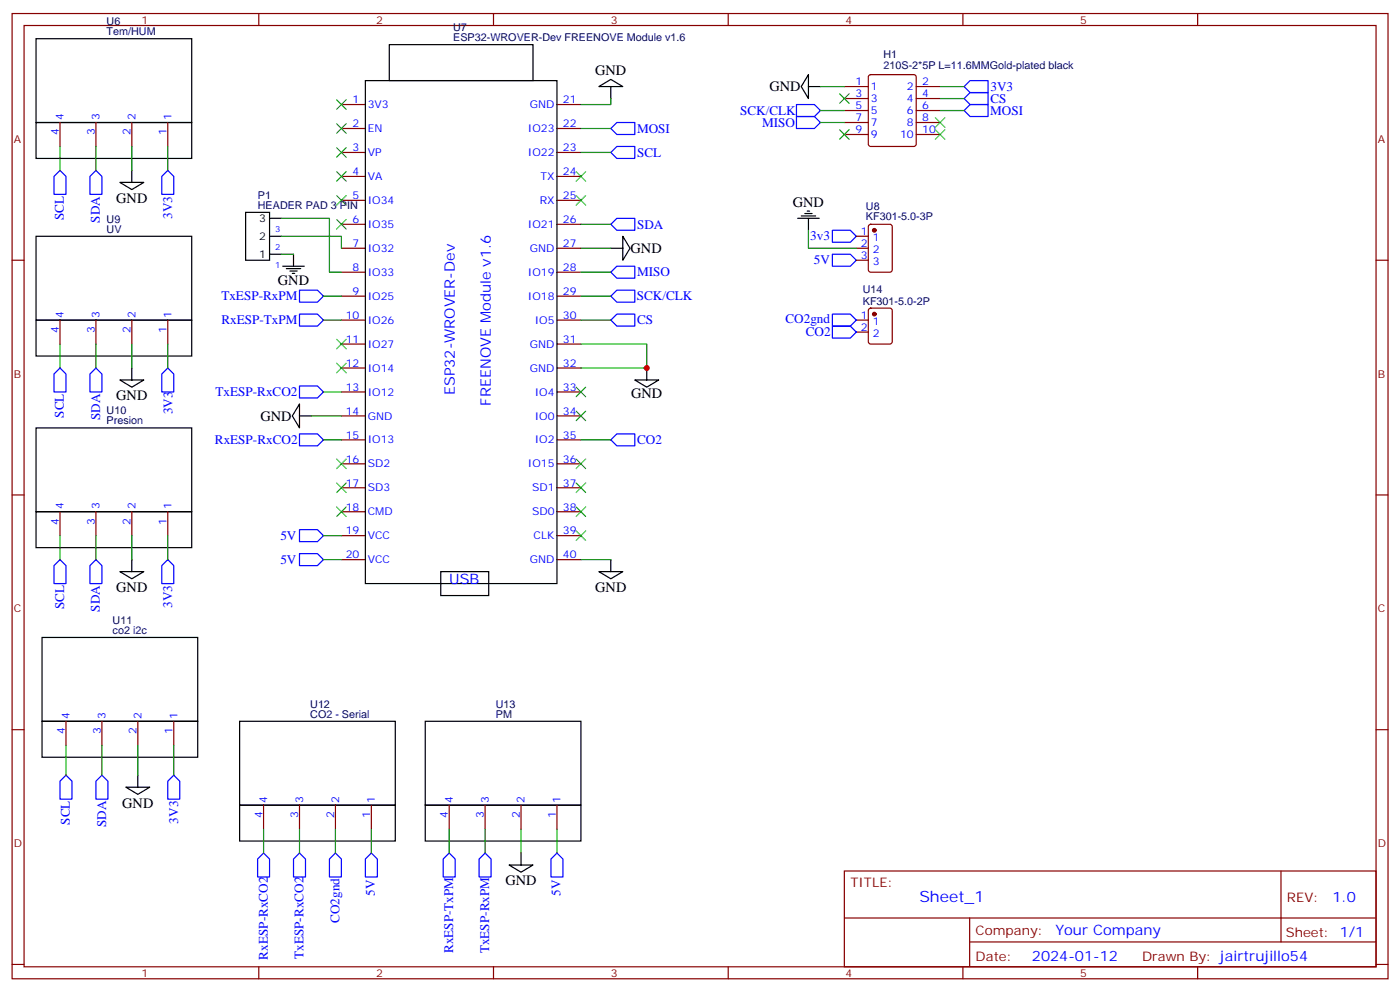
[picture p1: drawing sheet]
<svg xmlns="http://www.w3.org/2000/svg" width="412mm" height="292mm" viewBox="0 0 412 292" stroke-linecap="round" stroke-linejoin="round" font-family="sans-serif">
<g fill="none" stroke="#870000" stroke-width=".35">
<path d="M3.6 4h405.3v284.3h-405.3zM7.1 7.5h398.3v277.3h-398.3zM76.2 4v3.5M145.4 4v3.5M214.5 4v3.5M283.7 4v3.5M352.8 4v3.5M17.7 36.1v7M28.3 36.1v7M38.8 36.1v7M49.4 36.1v7M100.6 30.8h7"/>
<path d="M100.6 37.9h7M164.1 30.8h7M164.1 37.9h7M248.7 25.5h7.1M248.7 29h7.1M248.7 32.6h7.1M248.7 36.1h7.1M248.7 39.6h7.1M256 22.2l.5-.2h12.7l.7 .4v20l-.5 .7h-12.9l-.6-.4-.1-20zM269.9 25.5h7.1M269.9 29h7.1M269.9 32.6h7.1"/>
<path d="M269.9 36.1h7.1M269.9 39.6h7.1M100.6 44.9h7M100.6 52h7M100.6 59h7M164.1 44.9h7M164.1 52h7M164.1 59h7M3.6 76.7h3.5M100.6 73.1h7M100.6 66.1h7M164.1 73.1h7"/>
<path d="M164.1 66.1h7M252.3 76.7h3.5M252.3 69.6h3.5M252.3 73.1h3.5M256 66.3l.5-.2h5.6l.7 .4 .1 13-.5 .6-5.9 .1-.6-.5-.1-12.9zM405.4 76.7h3.5M17.7 94.3v7.1M28.3 94.3v7.1M38.8 94.3v7.1M49.4 94.3v7.1M100.6 94.3h7M100.6 80.2h7"/>
<path d="M100.6 87.2h7M164.1 94.3h7M164.1 80.2h7M164.1 87.2h7M252.3 94.3h3.5M252.3 97.8h3.5M256 91l.5-.2h5.6l.7 .4 .1 9.4-.5 .7-5.9 .1-.6-.5-.1-9.4zM100.6 101.4h7M100.6 108.4h7M100.6 115.5h7M164.1 101.4h7M164.1 108.4h7"/>
<path d="M164.1 115.5h7M100.6 122.5h7M100.6 129.6h7M100.6 136.6h7M164.1 122.5h7M164.1 129.6h7M164.1 136.6h7M3.6 145.8h3.5M17.7 150.7v7.1M28.3 150.7v7.1M38.8 150.7v7.1M49.4 150.7v7.1"/>
<path d="M100.6 143.7h7M100.6 150.7h7M100.6 157.8h7M164.1 143.7h7M164.1 150.7h7M164.1 157.8h7M405.4 145.8h3.5M100.6 164.9h7M164.1 164.9h7M3.6 214.9h3.5M19.4 212.5v7M30 212.5v7"/>
<path d="M40.6 212.5v7M51.2 212.5v7M405.4 214.9h3.5M77.6 237.2v7M88.2 237.2v7M98.8 237.2v7M109.4 237.2v7M132.3 237.2v7M142.9 237.2v7M153.5 237.2v7M164.1 237.2v7M248.7 256.6h156.7v28.2h-156.7z"/>
<path d="M377.4 256.6v20.9M248.8 270.4h156.4M285.7 277.5h119.5M285.7 270.4v14.1M3.6 284.1h3.5M76.2 284.8v3.5M145.4 284.8v3.5M214.5 284.8v3.5M283.7 284.8v3.5M352.8 284.8v3.5M405.4 284.1h3.5"/>
</g>
<g fill="#870000" stroke="#870000" stroke-width=".35">
<circle cx="257.6" cy="92.5" r=".53"/>
<circle cx="257.6" cy="67.8" r=".53"/>
</g>
<g fill="none" stroke="#00f" stroke-width=".35">
<path d="M181.7 36.1h5.3v3.5h-5.3l-1.7-1.7zM234.6 34.3h5.3l1.8 1.8-1.8 1.8h-5.3zM234.6 30.8h5.3l1.8 1.8-1.8 1.7h-5.3zM284 25.5l1.8-1.8h5.3v3.6h-5.3zM284 32.6l1.8-1.8h5.3v3.5h-5.3zM284 29l1.8-1.7h5.3v3.5h-5.3zM15.9 52l1.8-1.8 1.7 1.8v5.3h-3.5zM28.3 50.2l1.7 1.8v5.3h-3.5v-5.3zM49.4 50.2l1.8 1.8v5.3h-3.5v-5.3zM181.7 43.1h5.3v3.6h-5.3l-1.7-1.8zM181.7 64.3h5.3v3.5h-5.3l-1.7-1.7zM181.7 78.4h5.3v3.6h-5.3l-1.7-1.8z"/>
<path d="M245.2 67.8h5.3l1.8 1.8-1.8 1.8h-5.3zM245.2 74.9h5.3l1.8 1.8-1.8 1.7h-5.3zM88.2 92.5h5.3l1.8 1.8-1.8 1.8h-5.3zM88.2 85.5h5.3l1.8 1.7-1.8 1.8h-5.3zM181.7 85.5h5.3v3.5h-5.3l-1.7-1.8zM181.7 92.5h5.3v3.6h-5.3l-1.7-1.8zM245.2 96.1h5.3l1.8 1.7-1.8 1.8h-5.3zM245.2 92.5h5.3l1.8 1.8-1.8 1.8h-5.3zM15.9 110.2l1.8-1.8 1.7 1.8v5.3h-3.5zM28.3 108.4l1.7 1.8v5.3h-3.5v-5.3zM49.4 108.4l1.8 1.8v5.3h-3.5v-5.3zM88.2 113.7h5.3l1.8 1.8-1.8 1.7h-5.3z"/>
<path d="M88.2 127.8h5.3l1.8 1.8-1.8 1.7h-5.3zM181.7 127.8h5.3v3.5h-5.3l-1.7-1.7zM88.2 156h5.3l1.8 1.8-1.8 1.8h-5.3zM17.7 164.9l1.7 1.7v5.3h-3.5v-5.3zM28.3 164.9l1.7 1.7v5.3h-3.5v-5.3zM49.4 164.9l1.8 1.7v5.3h-3.5v-5.3zM88.2 163.1h5.3l1.8 1.8-1.8 1.7h-5.3zM19.4 228.4l1.8 1.7v5.3h-3.5v-5.3zM30 228.4l1.8 1.7v5.3h-3.5v-5.3zM51.2 228.4l1.8 1.7v5.3h-3.6v-5.3zM77.6 251.3l1.8 1.7v5.3h-3.5v-5.3zM88.2 251.3l1.8 1.7v5.3h-3.5v-5.3z"/>
<path d="M98.8 251.3l1.8 1.7v5.3h-3.6v-5.3zM109.4 251.3l1.8 1.7v5.3h-3.6v-5.3zM132.3 251.3l1.8 1.7v5.3h-3.5v-5.3zM142.9 251.3l1.8 1.7v5.3h-3.6v-5.3zM164.1 251.3l1.7 1.7v5.3h-3.5v-5.3z"/>
</g>
<g fill="none" stroke="#000" stroke-width=".35">
<path d="M10.6 11.4h45.9v24.7h-45.9zM114.7 13.2h42.3v10.5h-42.3zM10.6 36.1h45.9v10.6h-45.9zM107.6 23.7h56.5v148.2h-56.5zM176.4 25.5l3.6-2.1 3.5 2.1zM180 25.5v3.5M238.2 22v7l-2.2-3.5zM238.2 25.5h3.5M35.3 53.7h7.1l-3.6 2.1zM38.8 50.2v3.5M10.6 69.6h45.9v24.7h-45.9zM72.4 62.5h7v14.2h-7z"/>
<path d="M79.4 64.3h3.5M79.4 74.9h3.5M79.4 69.6h3.5M83.3 78.4h6.3M84.3 79.1h4.3M85.4 79.8h2.1M86.5 74.9v3.5M180 73.1h3.5M183.5 69.6l2.1 3.5-2.1 3.6zM235 64.3h6.3M236 63.6h4.3M237.1 62.9h2.1"/>
<path d="M237.8 62.2h.7M238.2 64.3v3.5M10.6 94.3h45.9v10.6h-45.9zM86.1 80.5h.7M35.3 111.9h7.1l-3.6 2.2zM38.8 108.4v3.5M88.2 119v7l-2.1-3.5zM187 111.9h7.1l-3.6 2.2zM190.5 108.4v3.5M10.6 126h45.9v24.7h-45.9zM88.2 122.5h3.6M10.6 150.7h45.9v10.6h-45.9z"/>
<path d="M35.3 168.4h7.1l-3.6 2.1zM38.8 164.9v3.5M129.9 168.4h14.1v7h-14.1zM176.4 168.4h7.1l-3.5 2.1zM180 164.9v3.5M12.4 187.8h45.8v24.7h-45.8zM12.4 212.5h45.8v10.6h-45.8zM70.6 212.5h45.9v24.7h-45.9zM125.3 212.5h45.8v24.7h-45.8zM37.1 231.9h7l-3.5 2.1zM40.6 228.4v3.5M70.6 237.2h45.9v10.6h-45.9z"/>
<path d="M125.3 237.2h45.8v10.6h-45.8zM150 254.8h7l-3.5 2.1zM153.5 251.3v3.5"/>
</g>
<g fill="none" stroke="#008700" stroke-width=".35">
<path d="M171.1 37.9h8.9M180 29v1.8h-8.9M241.7 25.5h7M241.7 32.6h7M241.7 36.1h7M277 25.5h7M277 29h7M277 32.6h7M17.7 43.1v7.1M28.3 43.1v7.1M38.8 43.1v7.1M49.4 43.1v7.1"/>
<path d="M171.1 44.9h8.9M82.9 69.6h17.7v3.5M82.9 64.3h14.1v15.9h3.6M82.9 74.9h3.6M171.1 66.1h8.9M171.1 73.1h8.9M238.2 67.8v5.3h14.1M95.3 87.2h5.3M95.3 94.3h5.3M171.1 87.2h8.9M171.1 94.3h8.9M171.1 80.2h8.9"/>
<path d="M17.7 101.4v7M28.3 101.4v7M38.8 101.4v7M49.4 101.4v7M95.3 115.5h5.3M171.1 101.4h19.4v7h-19.4M91.8 122.5h8.8M95.3 129.6h5.3M171.1 129.6h8.9M17.7 157.8v7.1M28.3 157.8v7.1M38.8 157.8v7.1"/>
<path d="M49.4 157.8v7.1M95.3 157.8h5.3M95.3 164.9h5.3M171.1 164.9h8.9M19.4 219.5v8.9M30 219.5v8.9M40.6 219.5v8.9M51.2 219.5v8.9M77.6 244.2v7.1M88.2 244.2v7.1M98.8 244.2v7.1M109.4 244.2v7.1"/>
<path d="M132.3 244.2v7.1M142.9 244.2v7.1M153.5 244.2v7.1M164.1 244.2v7.1"/>
</g>
<g fill="none" stroke="#3c3" stroke-width=".35">
<path d="M99.2 29.4l2.8 2.8M99.2 36.4l2.8 2.9M102 29.4l-2.8 2.8M102 36.4l-2.8 2.9M247.3 27.6l2.9 2.8M247.3 38.2l2.9 2.8M250.2 27.6l-2.9 2.8M250.2 38.2l-2.9 2.8M275.6 34.7l2.8 2.8M275.6 38.2l2.8 2.8M278.4 34.7l-2.8 2.8M278.4 38.2l-2.8 2.8"/>
<path d="M99.2 43.5l2.8 2.8M99.2 50.6l2.8 2.8M99.2 57.6l2.8 2.8M102 43.5l-2.8 2.8M102 50.6l-2.8 2.8M102 57.6l-2.8 2.8M169.7 50.6l2.8 2.8M169.7 57.6l2.8 2.8M172.5 50.6l-2.8 2.8M172.5 57.6l-2.8 2.8M99.2 64.7l2.8 2.8M102 64.7l-2.8 2.8"/>
<path d="M99.2 99.9l2.8 2.9M102 99.9l-2.8 2.9M99.2 107l2.8 2.8M102 107l-2.8 2.8M169.7 114.1l2.8 2.8M172.5 114.1l-2.8 2.8M99.2 135.2l2.8 2.8M102 135.2l-2.8 2.8M169.7 135.2l2.8 2.8M169.7 121.1l2.8 2.8M172.5 135.2l-2.8 2.8M172.5 121.1l-2.8 2.8"/>
<path d="M99.2 149.3l2.8 2.9M99.2 142.3l2.8 2.8M102 149.3l-2.8 2.9M102 142.3l-2.8 2.8M169.7 156.4l2.8 2.8M169.7 149.3l2.8 2.9M169.7 142.3l2.8 2.8M172.5 156.4l-2.8 2.8M172.5 149.3l-2.8 2.9M172.5 142.3l-2.8 2.8"/>
</g>
<circle cx="190.5" cy="108.4" r=".88" fill="#c00"/>
<text font-size="4.6" fill="#00f" x="270.8" y="265.6">Sheet_1</text>
<g font-size="4.2">
<text x="175.3" y="22.2">GND</text>
<text x="226.7" y="26.9">GND</text>
<text x="34.3" y="59.7">GND</text>
<text x="233.6" y="61.1">GND</text>
<text x="185.8" y="74.5">GND</text>
<text x="81.9" y="84.1">GND</text>
<text x="34.3" y="117.9">GND</text>
<text x="185.9" y="117.2">GND</text>
<text x="76.8" y="124">GND</text>
<text x="34.3" y="174.4">GND</text>
<text x="175.4" y="174.4">GND</text>
<text x="36" y="237.9">GND</text>
<text x="148.9" y="260.8">GND</text>
</g>
<g font-size="4.2" fill="#00f">
<text x="134" y="116.4" transform="rotate(-90 134 116.4)">ESP32-WROVER-Dev</text>
<text x="144.6" y="119.5" transform="rotate(-90 144.6 119.5)">FREENOVE Module v1.6</text>
<text x="132.3" y="171.9">USB</text>
<text x="392.5" y="265.8">1.0</text>
<text x="310.9" y="275.4">Your Company</text>
<text x="304" y="283.2">2024-01-12</text>
</g>
<g font-size="3.9" fill="#00f">
<text x="291.8" y="26.7">3V3</text>
<text x="218" y="33.8">SCK/CLK</text>
<text x="291.7" y="33.9">MOSI</text>
<text x="291.8" y="30.2">CS</text>
<text x="187.7" y="39.2">MOSI</text>
<text x="224.5" y="37.5">MISO</text>
<text x="187.7" y="46.3">SCL</text>
<text x="18.8" y="64.8" transform="rotate(-90 18.8 64.8)">SCL</text>
<text x="29.4" y="65.6" transform="rotate(-90 29.4 65.6)">SDA</text>
<text x="50.7" y="64.4" transform="rotate(-90 50.7 64.4)">3V3</text>
<text x="187.7" y="67.4">SDA</text>
<text x="238.7" y="70.8">3v3</text>
<text x="239.8" y="77.9">5V</text>
<text x="187.7" y="81.4">MISO</text>
<text x="65.2" y="88.5">TxESP-RxPM</text>
<text x="187.6" y="88.4">SCK/CLK</text>
<text x="65.2" y="95.5">RxESP-TxPM</text>
<text x="187.7" y="95.5">CS</text>
<text x="231.4" y="95.3">CO2gnd</text>
<text x="237.4" y="98.9">CO2</text>
<text x="63.5" y="116.7">TxESP-RxCO2</text>
<text x="18.8" y="123" transform="rotate(-90 18.8 123)">SCL</text>
<text x="29.5" y="123.7" transform="rotate(-90 29.5 123.7)">SDA</text>
<text x="50.8" y="122.1" transform="rotate(-90 50.8 122.1)">3V3</text>
<text x="63.3" y="130.8">RxESP-RxCO2</text>
<text x="187.7" y="130.8">CO2</text>
<text x="82.6" y="158.9">5V</text>
<text x="82.6" y="166">5V</text>
<text x="18.9" y="179.5" transform="rotate(-90 18.9 179.5)">SCL</text>
<text x="50.7" y="179.1" transform="rotate(-90 50.7 179.1)">3V3</text>
<text x="29.4" y="180.2" transform="rotate(-90 29.4 180.2)">SDA</text>
<text x="20.6" y="243" transform="rotate(-90 20.6 243)">SCL</text>
<text x="31.3" y="243.6" transform="rotate(-90 31.3 243.6)">SDA</text>
<text x="52.5" y="242.6" transform="rotate(-90 52.5 242.6)">3V3</text>
<text x="110.4" y="264" transform="rotate(-90 110.4 264)">5V</text>
<text x="165.1" y="264" transform="rotate(-90 165.1 264)">5V</text>
<text x="100" y="271.9" transform="rotate(-90 100 271.9)">CO2gnd</text>
<text x="133.5" y="280.8" transform="rotate(-90 133.5 280.8)">RxESP-TxPM</text>
<text x="144.1" y="280.8" transform="rotate(-90 144.1 280.8)">TxESP-RxPM</text>
<text x="78.9" y="282.7" transform="rotate(-90 78.9 282.7)">RxESP-RxCO2</text>
<text x="89.4" y="282.5" transform="rotate(-90 89.4 282.5)">TxESP-RxCO2</text>
</g>
<g font-size="3.9" fill="#800">
<text x="250.5" y="261.2">TITLE:</text>
<text x="379.1" y="265.8">REV:</text>
<text x="287.4" y="275.4">Company:</text>
<text x="378.8" y="276">Sheet: 1/1</text>
<text x="287.4" y="283">Date:</text>
<text x="336.5" y="283.1">Drawn By: jairtrujillo54</text>
</g>
<g font-size="3.2" fill="#000080">
<text x="31.4" y="10.3">Tem/HUM</text>
<text x="31.4" y="7.4">U6</text>
<text x="133.5" y="9.1">U7</text>
<text x="133.5" y="12.1">ESP32-WROVER-Dev FREENOVE Module v1.6</text>
<text x="260.3" y="17">H1</text>
<text x="260.3" y="20.4">210S-2*5P L=11.6MMGold-plated black</text>
<text x="76" y="58.6">P1</text>
<text x="31.4" y="65.6">U9</text>
<text x="76" y="61.5">HEADER PAD 3 PIN</text>
<text x="255.1" y="64.9">KF301-5.0-3P</text>
<text x="255.1" y="61.8">U8</text>
<text x="31.4" y="68.5">UV</text>
<text x="254.2" y="89.7">KF301-5.0-2P</text>
<text x="254.2" y="86.3">U14</text>
<text x="31.4" y="125">Presion</text>
<text x="31.4" y="122.1">U10</text>
<text x="33.2" y="183.8">U11</text>
<text x="33.2" y="186.7">co2 i2c</text>
<text x="91.4" y="208.5">U12</text>
<text x="146.1" y="208.5">U13</text>
<text x="91.4" y="211.4">CO2 - Serial</text>
<text x="146.1" y="211.4">PM</text>
</g>
<g font-size="3.2" fill="#800">
<text x="41.7" y="7">1</text>
<text x="110.8" y="7">2</text>
<text x="180" y="7">3</text>
<text x="249.1" y="7">4</text>
<text x="318.2" y="7">5</text>
<text x="4.1" y="42.1">A</text>
<text x="405.9" y="42.1">A</text>
<text x="4.1" y="111.2">B</text>
<text x="405.9" y="111.2">B</text>
<text x="4.1" y="180.4">C</text>
<text x="405.9" y="180.4">C</text>
<text x="4.1" y="249.5">D</text>
<text x="405.9" y="249.5">D</text>
<text x="41.7" y="287.8">1</text>
<text x="110.8" y="287.8">2</text>
<text x="180" y="287.8">3</text>
<text x="249.1" y="287.8">4</text>
<text x="318.2" y="287.8">5</text>
</g>
<g font-size="3.2" fill="#00f">
<text x="252" y="25.2">1</text>
<text x="252" y="28.7">3</text>
<text x="256.5" y="26.6">1</text>
<text x="267.2" y="26.6">2</text>
<text x="271.7" y="25.2">2</text>
<text x="271.7" y="28.7">4</text>
<text x="18.7" y="35.4" transform="rotate(-90 18.7 35.4)">4</text>
<text x="29.3" y="35.4" transform="rotate(-90 29.3 35.4)">3</text>
<text x="39.9" y="35.4" transform="rotate(-90 39.9 35.4)">2</text>
<text x="50.5" y="35.4" transform="rotate(-90 50.5 35.4)">1</text>
<text x="103.9" y="30.4">1</text>
<text x="108.3" y="31.9">3V3</text>
<text x="156.1" y="31.9">GND</text>
<text x="165.8" y="30.4">21</text>
<text x="252" y="32.2">5</text>
<text x="252" y="35.7">7</text>
<text x="256.5" y="30.1">3</text>
<text x="256.5" y="33.6">5</text>
<text x="267.2" y="30.1">4</text>
<text x="267.2" y="33.6">6</text>
<text x="271.7" y="32.2">6</text>
<text x="271.7" y="35.7">8</text>
<text x="17.3" y="39.9" transform="rotate(-90 17.3 39.9)">4</text>
<text x="27.9" y="39.9" transform="rotate(-90 27.9 39.9)">3</text>
<text x="38.5" y="39.9" transform="rotate(-90 38.5 39.9)">2</text>
<text x="49.1" y="39.9" transform="rotate(-90 49.1 39.9)">1</text>
<text x="103.9" y="37.5">2</text>
<text x="108.3" y="38.9">EN</text>
<text x="155.5" y="38.9">IO23</text>
<text x="165.8" y="37.5">22</text>
<text x="252" y="39.3">9</text>
<text x="256.5" y="37.1">7</text>
<text x="256.5" y="40.7">9</text>
<text x="265.2" y="40.7">10</text>
<text x="267.2" y="37.1">8</text>
<text x="271.7" y="39.3">10</text>
<text x="103.9" y="44.6">3</text>
<text x="108.3" y="46">VP</text>
<text x="155.5" y="46">IO22</text>
<text x="165.8" y="44.6">23</text>
<text x="103.9" y="51.6">4</text>
<text x="108.3" y="53">VA</text>
<text x="159.2" y="53">TX</text>
<text x="165.8" y="51.6">24</text>
<text x="103.9" y="58.7">5</text>
<text x="165.8" y="58.7">25</text>
<text x="103.9" y="65.7">6</text>
<text x="108.3" y="60.1">IO34</text>
<text x="159" y="60.1">RX</text>
<text x="165.8" y="65.7">26</text>
<text x="108.3" y="67.1">IO35</text>
<text x="155.5" y="67.1">IO21</text>
<text x="253.6" y="69.3">1</text>
<text x="257.1" y="71">1</text>
<text x="103.9" y="72.8">7</text>
<text x="108.3" y="74.2">IO32</text>
<text x="156.1" y="74.2">GND</text>
<text x="165.8" y="72.8">27</text>
<text x="253.6" y="72.8">2</text>
<text x="253.6" y="76.3">3</text>
<text x="257.1" y="74.5">2</text>
<text x="103.9" y="79.8">8</text>
<text x="108.3" y="81.2">IO33</text>
<text x="155.5" y="81.2">IO19</text>
<text x="165.8" y="79.8">28</text>
<text x="257.1" y="78.1">3</text>
<text x="103.9" y="86.9">9</text>
<text x="108.3" y="88.3">IO25</text>
<text x="155.5" y="88.3">IO18</text>
<text x="165.8" y="86.9">29</text>
<text x="18.7" y="93.6" transform="rotate(-90 18.7 93.6)">4</text>
<text x="29.3" y="93.6" transform="rotate(-90 29.3 93.6)">3</text>
<text x="39.9" y="93.6" transform="rotate(-90 39.9 93.6)">2</text>
<text x="50.5" y="93.6" transform="rotate(-90 50.5 93.6)">1</text>
<text x="101.8" y="93.9">10</text>
<text x="108.3" y="95.4">IO26</text>
<text x="157.5" y="95.4">IO5</text>
<text x="165.8" y="93.9">30</text>
<text x="253.6" y="93.9">1</text>
<text x="257.1" y="95.7">1</text>
<text x="17.3" y="98.1" transform="rotate(-90 17.3 98.1)">4</text>
<text x="27.9" y="98.1" transform="rotate(-90 27.9 98.1)">3</text>
<text x="38.5" y="98.1" transform="rotate(-90 38.5 98.1)">2</text>
<text x="49.1" y="98.1" transform="rotate(-90 49.1 98.1)">1</text>
<text x="101.8" y="101">11</text>
<text x="165.8" y="101">31</text>
<text x="253.6" y="97.5">2</text>
<text x="257.1" y="99.2">2</text>
<text x="108.3" y="102.4">IO27</text>
<text x="156.1" y="102.4">GND</text>
<text x="101.8" y="108.1">12</text>
<text x="108.3" y="109.5">IO14</text>
<text x="156.1" y="109.5">GND</text>
<text x="165.8" y="108.1">32</text>
<text x="101.8" y="115.1">13</text>
<text x="108.3" y="116.5">IO12</text>
<text x="157.5" y="116.5">IO4</text>
<text x="165.8" y="115.1">33</text>
<text x="101.8" y="122.2">14</text>
<text x="108.3" y="123.6">GND</text>
<text x="157.5" y="123.6">IO0</text>
<text x="165.8" y="122.2">34</text>
<text x="101.8" y="129.2">15</text>
<text x="108.3" y="130.6">IO13</text>
<text x="157.5" y="130.6">IO2</text>
<text x="165.8" y="129.2">35</text>
<text x="101.8" y="136.3">16</text>
<text x="108.3" y="137.7">SD2</text>
<text x="155.5" y="137.7">IO15</text>
<text x="165.8" y="136.3">36</text>
<text x="101.8" y="143.3">17</text>
<text x="165.8" y="143.3">37</text>
<text x="108.3" y="144.7">SD3</text>
<text x="156.7" y="144.7">SD1</text>
<text x="17.3" y="154.5" transform="rotate(-90 17.3 154.5)">4</text>
<text x="18.7" y="150" transform="rotate(-90 18.7 150)">4</text>
<text x="27.9" y="154.5" transform="rotate(-90 27.9 154.5)">3</text>
<text x="29.3" y="150" transform="rotate(-90 29.3 150)">3</text>
<text x="38.5" y="154.5" transform="rotate(-90 38.5 154.5)">2</text>
<text x="39.9" y="150" transform="rotate(-90 39.9 150)">2</text>
<text x="49.1" y="154.5" transform="rotate(-90 49.1 154.5)">1</text>
<text x="50.5" y="150" transform="rotate(-90 50.5 150)">1</text>
<text x="101.8" y="150.4">18</text>
<text x="108.3" y="151.8">CMD</text>
<text x="156.7" y="151.8">SD0</text>
<text x="165.8" y="150.4">38</text>
<text x="101.8" y="157.4">19</text>
<text x="108.3" y="158.9">VCC</text>
<text x="157.2" y="158.9">CLK</text>
<text x="165.8" y="157.4">39</text>
<text x="101.8" y="164.5">20</text>
<text x="108.3" y="165.9">VCC</text>
<text x="156.1" y="165.9">GND</text>
<text x="165.8" y="164.5">40</text>
<text x="20.5" y="211.8" transform="rotate(-90 20.5 211.8)">4</text>
<text x="31.1" y="211.8" transform="rotate(-90 31.1 211.8)">3</text>
<text x="41.7" y="211.8" transform="rotate(-90 41.7 211.8)">2</text>
<text x="52.2" y="211.8" transform="rotate(-90 52.2 211.8)">1</text>
<text x="19.1" y="216.3" transform="rotate(-90 19.1 216.3)">4</text>
<text x="29.7" y="216.3" transform="rotate(-90 29.7 216.3)">3</text>
<text x="40.3" y="216.3" transform="rotate(-90 40.3 216.3)">2</text>
<text x="50.8" y="216.3" transform="rotate(-90 50.8 216.3)">1</text>
<text x="78.7" y="236.5" transform="rotate(-90 78.7 236.5)">4</text>
<text x="89.3" y="236.5" transform="rotate(-90 89.3 236.5)">3</text>
<text x="99.9" y="236.5" transform="rotate(-90 99.9 236.5)">2</text>
<text x="110.5" y="236.5" transform="rotate(-90 110.5 236.5)">1</text>
<text x="133.4" y="236.5" transform="rotate(-90 133.4 236.5)">4</text>
<text x="144" y="236.5" transform="rotate(-90 144 236.5)">3</text>
<text x="154.6" y="236.5" transform="rotate(-90 154.6 236.5)">2</text>
<text x="165.1" y="236.5" transform="rotate(-90 165.1 236.5)">1</text>
<text x="77.3" y="241" transform="rotate(-90 77.3 241)">4</text>
<text x="87.9" y="241" transform="rotate(-90 87.9 241)">3</text>
<text x="98.5" y="241" transform="rotate(-90 98.5 241)">2</text>
<text x="109" y="241" transform="rotate(-90 109 241)">1</text>
<text x="132" y="241" transform="rotate(-90 132 241)">4</text>
<text x="142.6" y="241" transform="rotate(-90 142.6 241)">3</text>
<text x="153.1" y="241" transform="rotate(-90 153.1 241)">2</text>
<text x="163.7" y="241" transform="rotate(-90 163.7 241)">1</text>
</g>
<g font-size="3.2">
<text x="76.3" y="65.4">3</text>
<text x="76.3" y="70.7">2</text>
<text x="76.3" y="76">1</text>
</g>
<g font-size="2.5" fill="#00f">
<text x="81.1" y="68.4">3</text>
<text x="81.1" y="73.7">2</text>
<text x="81.1" y="79">1</text>
</g>
</svg>
